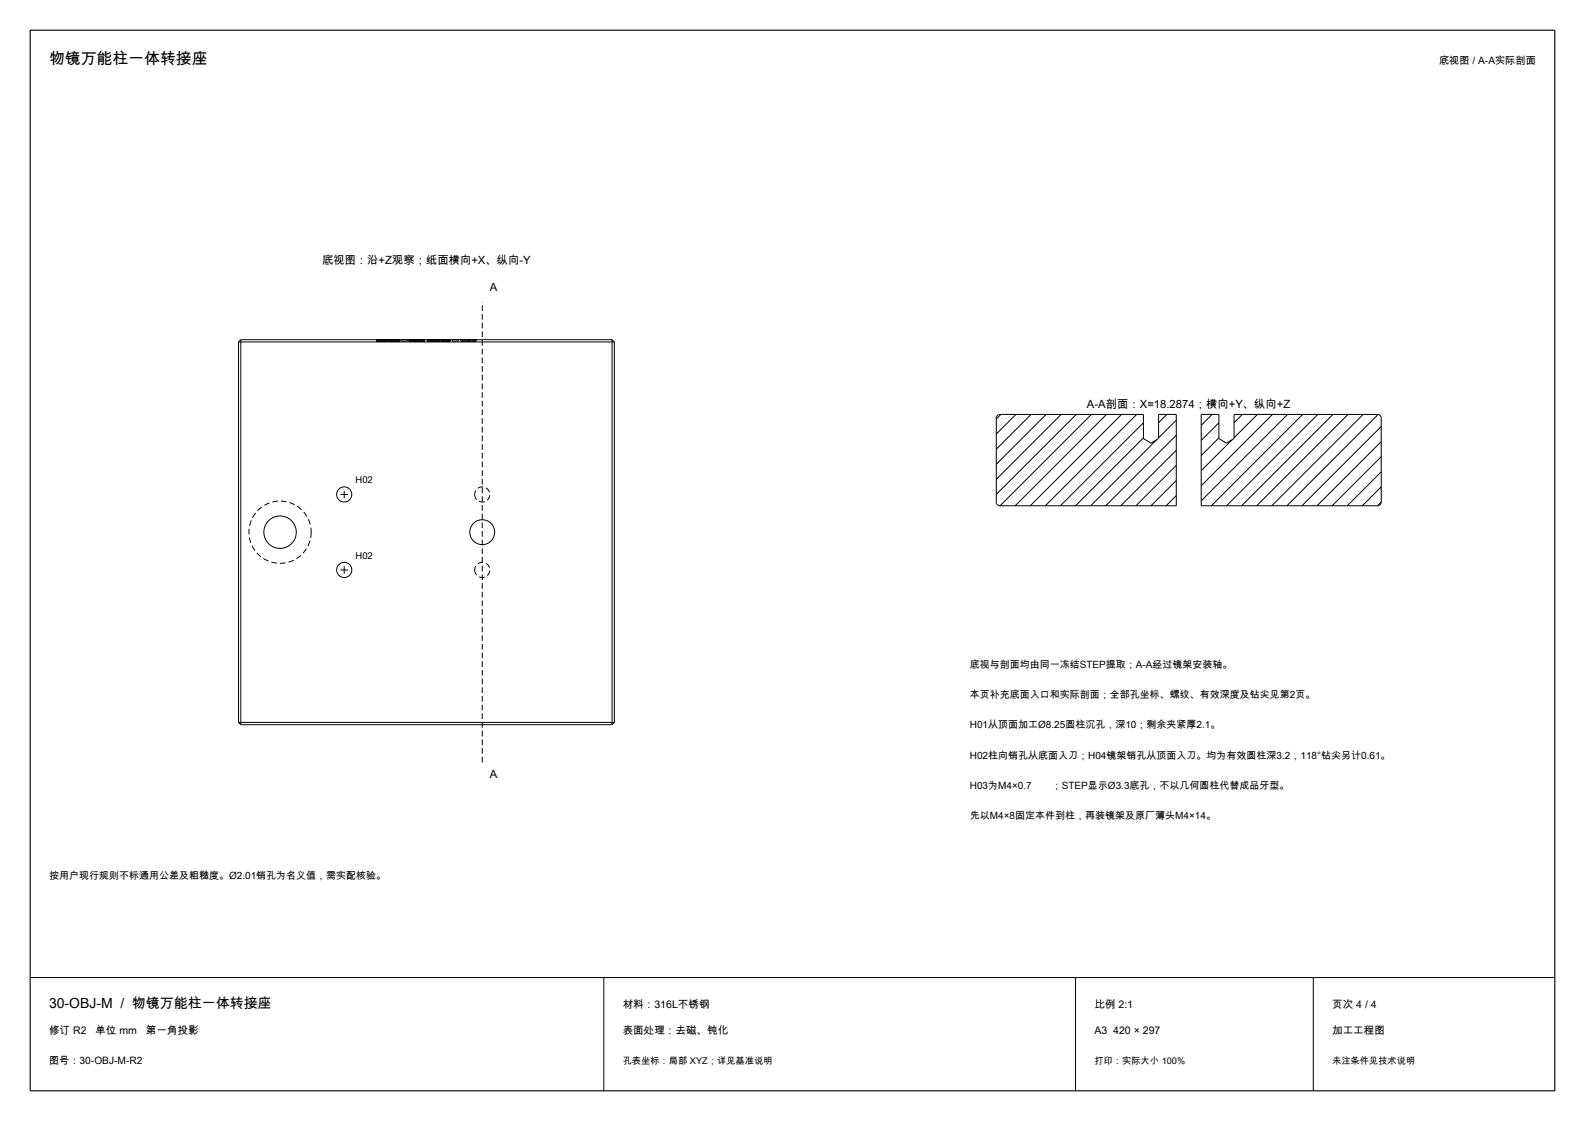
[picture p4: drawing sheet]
<svg xmlns="http://www.w3.org/2000/svg" width="420mm" height="297mm" viewBox="0 0 420 297" stroke-linecap="round" stroke-linejoin="round" font-family="sans-serif">
<path d="M8 8h404v281h-404z" fill="none" stroke="#000" stroke-width=".3"/>
<g fill="none" stroke="#000" stroke-width=".26">
<path d="M63.2 90.6v100.8M63.2 90.6h99.6M63.8 90l-.6 .6M63.8 90v102M63.8 90h98.4M162.2 90v102M162.2 90l.6 .6M162.8 90.6v100.8M264.6 109.8h38.4v6.4l2 1.2 2-1.2v-6.4h4.7v24.2h-47.1l-.6-.6v-23zM265.2 109.8l-1.2 1.2M269.2 109.8l-5.2 5.2M273.2 109.8l-9.2 9.2"/>
<path d="M277.2 109.8l-13.2 13.2M281.2 109.8l-17.2 17.2M285.2 109.8l-21.2 21.2M289.2 109.8l-24.2 24.2M293.2 109.8l-24.2 24.2M297.2 109.8l-24.2 24.2M301.2 109.8l-24.2 24.2M303 116l-18 18M303 112l-22 22M306.5 116.5l-17.5 17.5M309.2 109.8l-2.2 2.2M311.7 119.3l-14.7 14.7"/>
<path d="M311.7 115.3l-18.7 18.7M311.7 111.3l-4.7 4.7M318.3 109.8h4.7v6.4l2 1.2 2-1.2v-6.4h38.4l.6 .6v23l-.6 .6h-47.1zM321.2 109.8l-2.9 2.9M323 116l-4.7 4.7M323 112l-4.7 4.7M326.5 116.5l-8.2 8.2M329.2 109.8l-2.2 2.2M333.2 109.8l-6.2 6.2M337.2 109.8l-18.9 18.9M341.2 109.8l-22.9 22.9M345.2 109.8l-24.2 24.2"/>
<path d="M349.2 109.8l-24.2 24.2M353.2 109.8l-24.2 24.2M357.2 109.8l-24.2 24.2M361.2 109.8l-24.2 24.2M365.2 109.8l-24.2 24.2M366 117l-17 17M366 113l-21 21M90.2 131h2M91.2 130v2M311.7 131.3l-2.7 2.7M311.7 127.3l-6.7 6.7M311.7 123.3l-10.7 10.7"/>
<path d="M366 133l-1 1M366 129l-5 5M366 125l-9 9M366 121l-13 13M90.2 151h2M91.2 150v2M63.2 191.4h99.6M63.2 191.4l.6 .6M63.8 192h98.4M162.8 191.4l-.6 .6M8 259h404M160 259v30"/>
<path d="M285 259v30M348 259v30"/>
<circle cx="91.2" cy="131" r="2.01"/>
<circle cx="74.2" cy="141" r="4.3"/>
<circle cx="91.2" cy="151" r="2.01"/>
<circle cx="127.8" cy="141" r="3.3"/>
</g>
<g fill="none" stroke="#000" stroke-width=".26" stroke-dasharray="1.5 .8" stroke-linecap="butt">
<path d="M99.8 90h.5M99.8 90v.4M99.8 90.4h.1M99.9 90h-.1M99.9 90v.4M99.9 90.4h.5M99.9 90.4h.1M99.9 90h.1M100 90h-.1M100 90v.4M100 90.4h-.1M100 90h.1"/>
<path d="M100 90.4h.1M100.1 90v.4M100.1 90.4h-.1M100.1 90h-.1M100.1 90.4h.1M100.1 90h.1M100.2 90v.4M100.2 90.4h-.1M100.2 90h-.1M100.2 90h.1M100.2 90.4h.1M100.3 90v.4"/>
<path d="M100.3 90.4h-.1M100.3 90h-.1M100.3 90h.1M100.3 90.4h.1M100.3 90.4h-.5M100.4 90v.4M100.4 90.4h-.1M100.4 90h-.1M100.4 90h-.5M100.4 90h.1M100.4 90.4h.1M100.5 90h-.1"/>
<path d="M100.5 90v.4M100.5 90.4h-.1M100.5 90.4h.1M100.5 90h.1M100.6 90h-.1M100.6 90v.4M100.6 90.4h-.1M100.6 90h.1M100.6 90.4h.1M100.7 90v.4M100.7 90.4h-.1M100.7 90h-.1"/>
<path d="M100.7 90h.1M100.7 90.4h.1M100.8 90v.4M100.8 90.4h-.1M100.8 90h-.1M100.8 90h.1M100.8 90.4h.1M100.9 90v.4M100.9 90.4h.1M100.9 90.4h-.1M100.9 90h-.1M100.9 90h.1"/>
<path d="M101 90h-.1M101 90v.4M101 90.4h-.1M101 90.4h.1M101 90h.1M101 90h.2M101.1 90h-.1M101.1 90v.4M101.1 90h.1M101.1 90.4h-.1M101.1 90.4h.1M101.2 90v.4"/>
<path d="M101.2 90.4h-.2M101.2 90.4h-.1M101.2 90h-.1M101.2 90.4h.1M101.2 90h.1M101.3 90h-.1M101.3 90v.4M101.3 90h.1M101.3 90.4h-.1M101.3 90.4h.1M101.4 90v.4M101.4 90.4h-.1"/>
<path d="M101.4 90h-.1M101.4 90h.1M101.4 90.4h.1M101.5 90v.4M101.5 90.4h-.1M101.5 90h-.1M101.5 90.4h.1M101.5 90h.1M101.6 90h-.1M101.6 90v.4M101.6 90.4h-.1M101.6 90h.1"/>
<path d="M101.6 90.4h.1M101.7 90v.4M101.7 90.4h-.1M101.7 90h-.1M101.7 90.4h.1M101.7 90h.1M101.8 90h-.1M101.8 90v.4M101.8 90.4h-.1M101.8 90h.1M101.8 90.4h.1M101.9 90h-.1"/>
<path d="M101.9 90v.4M101.9 90.4h-.1M101.9 90.4h.1M101.9 90h.1M102 90h-.1M102 90v.4M102 90.4h-.1M102 90h.1M102 90.4h.1M102.1 90v.4M102.1 90.4h-.1M102.1 90h-.1"/>
<path d="M102.1 90.4h.1M102.1 90h.1M102.2 90h-.1M102.2 90v.4M102.2 90.4h-.1M102.2 90.4h.1M102.2 90h.1M102.3 90h-.1M102.3 90v.4M102.3 90.4h-.1M102.3 90h.1M102.3 90.4h.1"/>
<path d="M102.4 90v.4M102.4 90.4h-.1M102.4 90h-.1M102.4 90.4h.1M102.4 90h.1M102.5 90h-.1M102.5 90v.4M102.5 90.4h-.1M102.5 90h.1M102.5 90.4h.1M102.6 90h-.1M102.6 90v.4"/>
<path d="M102.6 90.4h-.1M103.1 90v.4M103.1 90.4h.1M103.1 90h.1M103.2 90h-.1M103.2 90v.4M103.2 90.4h-.1M103.2 90.4h.1M103.2 90h.1M103.3 90h-.1M103.3 90v.4M103.3 90.4h-.1"/>
<path d="M103.3 90h.1M103.3 90.4h.1M103.4 90h-.1M103.4 90v.4M103.4 90.4h-.1M103.4 90h.1M103.4 90.4h.1M103.5 90v.4M103.5 90.4h-.1M103.5 90h-.1M103.5 90h.1M103.5 90.4h.1"/>
<path d="M103.6 90h-.1M103.6 90v.4M103.6 90h.1M103.6 90.4h-.1M103.6 90.4h.1M103.7 90v.4M103.7 90.4h-.1M103.7 90h-.1M103.7 90.4h.1M103.7 90h.1M103.8 90.4h-.1M103.8 90v.4"/>
<path d="M103.8 90h-.1M103.8 90h.1M103.8 90.4h.1M103.9 90h-.1M103.9 90v.4M103.9 90.4h-.1M103.9 90.4h.1M103.9 90h.1M104 90h-.1M104 90v.4M104 90.4h-.1M104 90h.1"/>
<path d="M104 90.4h.1M104.1 90.4h-.1M104.1 90v.4M104.1 90h-.1M104.1 90h.1M104.1 90.4h.1M104.2 90h-.1M104.2 90v.4M104.2 90.4h-.1M104.2 90h.1M104.2 90.4h.1M104.3 90h-.1"/>
<path d="M104.3 90v.4M104.3 90.4h-.1M104.3 90h.1M104.3 90.4h.1M104.4 90h-.1M104.4 90v.4M104.4 90.4h-.1M104.4 90h.1M104.4 90.4h.1M104.5 90h-.1M104.5 90v.4M104.5 90.4h-.1"/>
<path d="M104.5 90h.1M104.5 90.4h.1M104.6 90.4h-.1M104.6 90v.4M104.6 90h-.1M104.6 90h.1M104.6 90.4h.1M104.7 90h.1M104.7 90v.4M104.7 90.4h-.1M104.7 90h-.1M104.7 90.4h.1"/>
<path d="M104.8 90v.4M104.8 90.4h-.1M104.8 90h-.1M104.8 90h.1M104.8 90.4h.1M104.9 90h-.1M104.9 90v.4M104.9 90.4h-.1M104.9 90h.1M104.9 90.4h.1M105 90.4h-.1M105 90v.4"/>
<path d="M105 90h-.1M105 90.4h.1M105 90h.1M105.1 90h-.1M105.1 90v.4M105.1 90.4h-.1M105.1 90h.1M105.1 90.4h.1M105.2 90h-.1M105.2 90v.4M105.2 90.4h-.1M105.2 90.4h.1"/>
<path d="M105.2 90h.1M105.3 90h-.1M105.3 90v.4M105.3 90.4h.1M105.3 90.4h-.1M105.3 90h.1M105.4 90h-.1M105.4 90v.4M105.4 90.4h-.1M105.4 90.4h.1M105.4 90h.1M105.5 90h-.1"/>
<path d="M105.5 90v.4M105.5 90.4h.1M105.5 90.4h-.1M105.5 90h.1M105.6 90h-.1M105.6 90v.4M105.6 90.4h-.1M105.6 90.4h.1M105.6 90h.1M105.7 90v.4M105.7 90.4h-.1M105.7 90h-.1"/>
<path d="M105.7 90.4h.1M105.7 90h.1M105.8 90v.4M105.8 90.4h-.1M105.8 90h-.1M105.8 90.4h.1M105.8 90h.1M105.9 90h-.1M105.9 90v.4M105.9 90.4h-.1M106.4 90v.4M106.4 90.4h1.6"/>
<path d="M108 90h-1.6M108 90v.4M108.4 90v.4M108.4 90h.1M108.4 90.4h.1M108.5 90v.4M108.5 90.4h-.1M108.5 90h-.1M108.5 90h.1M108.5 90.4h.1M108.6 90v.4M108.6 90.4h-.1"/>
<path d="M108.6 90h-.1M108.6 90h.1M108.6 90.4h.1M108.7 90v.4M108.7 90.4h-.1M108.7 90h-.1M108.7 90.4h.1M108.7 90h.1M108.8 90h-.1M108.8 90v.4M108.8 90.4h-.1M108.8 90h.1"/>
<path d="M108.8 90.4h.1M108.9 90h-.1M108.9 90v.4M108.9 90.4h-.1M108.9 90h.1M108.9 90.4h.1M109 90h-.1M109 90v.4M109 90h.1M109 90.4h-.1M109 90.4h.1M109.1 90h-.1"/>
<path d="M109.1 90v.4M109.1 90.4h-.1M109.1 90h.1M109.1 90.4h.1M109.2 90.4h-.1M109.2 90v.4M109.2 90h-.1M109.2 90.4h.1M109.2 90h.1M109.3 90.4h-.1M109.3 90v.4M109.3 90h-.1"/>
<path d="M109.3 90.4h.1M109.3 90h.1M109.4 90h-.1M109.4 90v.4M109.4 90.4h-.1M109.4 90h.1M109.4 90.4h.1M109.5 90h-.1M109.5 90v.4M109.5 90h.1M109.5 90.4h-.1M109.5 90.4h.1"/>
<path d="M109.6 90h-.1M109.6 90v.4M109.6 90h.1M109.6 90.4h-.1M109.6 90.4h.1M109.7 90.4h-.1M109.7 90v.4M109.7 90h.1M109.7 90h-.1M109.7 90.4h.1M109.8 90h.1M109.8 90v.4"/>
<path d="M109.8 90.4h-.1M109.8 90h-.1M109.8 90.4h.1M109.9 90v.4M109.9 90.4h-.1M109.9 90h-.1M109.9 90h.1M109.9 90.4h.1M110 90.4h-.1M110 90v.4M110 90h-.1M110 90.4h.1"/>
<path d="M110 90h.1M110 90.4h.2M110 90h.2M110.1 90h-.1M110.1 90v.4M110.1 90.4h-.1M110.1 90h.1M110.1 90.4h.1M110.2 90h.1M110.2 90v.4M110.2 90.4h-.2M110.2 90.4h-.1"/>
<path d="M110.2 90h-.2M110.2 90.4h.1M110.2 90h-.1M110.3 90h.1M110.3 90v.4M110.3 90.4h-.1M110.3 90h-.1M110.3 90.4h.2M110.3 90.4h.1M110.4 90h.1M110.4 90v.4M110.4 90.4h-.1"/>
<path d="M110.4 90.4h.1M110.4 90h-.1M110.5 90.4h-.1M110.5 90h.1M110.5 90v.4M110.5 90h-.2M110.5 90.4h.1M110.5 90h-.1M110.6 90.4h-.1M110.6 90v.4M110.6 90.4h.1M110.6 90h-.1"/>
<path d="M110.6 90h.2M110.6 90h.1M110.7 90.4h.1M110.7 90h-.1M110.7 90v.4M110.7 90.4h-.1M110.7 90h.1M110.7 90.4h.2M110.8 90h.1M110.8 90v.4M110.8 90.4h-.2M110.8 90.4h-.1"/>
<path d="M110.8 90.4h.1M110.8 90h-.1M110.9 90h-.2M110.9 90v.4M110.9 90.4h.1M110.9 90h-.1M110.9 90h.1M110.9 90.4h-.1M111 90.4h.1M111 90h-.1M111 90v.4M111 90.4h-.1"/>
<path d="M111 90h.1M111 90h.2M111.1 90.4h-.1M111.1 90v.4M111.1 90.4h.1M111.1 90h-.1M111.1 90h.1M111.1 90.4h.2M111.2 90h-.1M111.2 90v.4M111.2 90h.1M111.2 90.4h-.2"/>
<path d="M111.2 90.4h-.1M111.2 90.4h.1M111.3 90h-.2M111.3 90v.4M111.3 90.4h.1M111.3 90h.1M111.3 90.4h-.1M111.3 90h-.1M111.4 90.4h-.1M111.4 90v.4M111.4 90h-.1M111.4 90.4h.1"/>
<path d="M111.4 90h.1M111.5 90.4h-.1M111.5 90v.4M111.5 90h-.1M111.5 90.4h.1M111.5 90h.1M111.6 90h-.1M111.6 90v.4M111.6 90.4h-.1M111.6 90h.1M111.6 90.4h.1M111.7 90v.4"/>
<path d="M111.7 90.4h-.1M111.7 90h-.1M111.7 90.4h.1M111.7 90h.1M111.8 90h-.1M111.8 90v.4M111.8 90.4h-.1M111.8 90h.1M111.8 90.4h.1M111.9 90h-.1M111.9 90v.4M111.9 90.4h-.1"/>
<path d="M111.9 90h.1M111.9 90.4h.1M112 90v.4M112 90.4h-.1M112 90h-.1M112 90.4h.1M112 90h.1M112.1 90h-.1M112.1 90v.4M112.1 90.4h-.1M112.1 90h.1M112.1 90.4h.1"/>
<path d="M112.2 90v.4M112.2 90.4h-.1M112.2 90h-.1M112.2 90h.1M112.2 90.4h.1M112.3 90v.4M112.3 90.4h-.1M112.3 90h-.1M112.3 90.4h.1M112.3 90h.1M112.4 90h-.1M112.4 90v.4"/>
<path d="M112.4 90.4h-.1M112.4 90.4h.1M112.4 90h.1M112.5 90h-.1M112.5 90v.4M112.5 90.4h-.1M113.2 90h1.6M113.2 90v.4M113.2 90.4h1.6M113.8 90.4h.8M113.8 90.4h1M113.8 90v.4"/>
<path d="M113.8 90h.9M113.8 90h1M114.6 90.4h.2M114.6 90h-.8M114.6 90v.4M114.7 90.4h-.9M114.7 90h.2M114.7 90v.4M114.8 90.4h.1M114.8 90h-1M114.8 90v.4M114.8 90h.1"/>
<path d="M114.8 90.4h-1.6M114.8 90h-1.6M114.8 90.4h.2M114.8 90.4h-1M114.8 90h.2M114.8 90h-.2M114.9 90.4h-.2M114.9 90h.1M114.9 90v.4M114.9 90.4h-.1M114.9 90.4h.1M114.9 90h-.1"/>
<path d="M115 90.4h-.2M115 90h.1M115 90v.4M115 90.4h.1M115 90.4h-.1M115 90h-.2M115 90h-.1M115.1 90.4h-.1M115.1 90v.4M115.1 90.4h.1M115.1 90h-.1M115.1 90h.1"/>
<path d="M115.2 90h-.1M115.2 90v.4M115.2 90.4h-.1M115.2 90.4h.1M115.2 90h.1M115.3 90h-.1M115.3 90v.4M115.3 90.4h-.1M115.3 90.4h.1M115.3 90h.1M115.4 90h-.1M115.4 90v.4"/>
<path d="M115.4 90.4h-.1M115.4 90h.1M115.4 90.4h.1M115.5 90.4h-.1M115.5 90v.4M115.5 90h-.1M115.5 90h.1M115.5 90.4h.1M115.6 90h-.1M115.6 90v.4M115.6 90.4h-.1M115.6 90h.1"/>
<path d="M115.6 90.4h.1M115.7 90.4h-.1M115.7 90v.4M115.7 90h-.1M115.7 90.4h.1M115.7 90h.1M115.8 90.4h-.1M115.8 90v.4M115.8 90h-.1M115.8 90h.1M115.8 90.4h.1M115.9 90h-.1"/>
<path d="M115.9 90v.4M115.9 90h.1M115.9 90.4h-.1M115.9 90.4h.1M116 90v.4M116 90.4h-.1M116 90h-.1M116 90.4h.1M116 90h.1M116.1 90h-.1M116.1 90v.4M116.1 90.4h-.1"/>
<path d="M116.1 90h.1M116.1 90.4h.1M116.2 90h-.1M116.2 90v.4M116.2 90.4h-.1M116.2 90h.1M116.2 90.4h.1M116.3 90v.4M116.3 90.4h-.1M116.3 90h-.1M116.3 90h.1M116.3 90.4h.1"/>
<path d="M116.4 90v.4M116.4 90.4h-.1M116.4 90h-.1M116.9 90v.4M116.9 90h.5M116.9 90.4h.1M117 90h-.1M117 90v.4M117 90.4h.1M117.1 90h-.1M117.1 90v.4M117.1 90.4h.1"/>
<path d="M117.2 90h-.1M117.2 90v.4M117.2 90.4h.1M117.3 90h-.1M117.3 90v.4M117.3 90.4h.1M117.4 90h-.1M117.4 90v.4M117.4 90.4h-.5M117.4 90h.1M117.4 90.4h.1M117.5 90v.4"/>
<path d="M117.5 90.4h-.1M117.5 90h-.1M117.5 90.4h.1M117.5 90h.1M117.6 90h-.1M117.6 90v.4M117.6 90.4h-.1M117.6 90.4h.1M117.6 90h.1M117.7 90h-.1M117.7 90v.4M117.7 90.4h-.1"/>
<path d="M117.7 90.4h.1M117.7 90h.1M117.8 90h-.1M117.8 90v.4M117.8 90.4h-.1M117.8 90h.1M117.8 90.4h.1M117.9 90h.1M117.9 90v.4M117.9 90.4h-.1M117.9 90h-.1M117.9 90.4h.1"/>
<path d="M118 90v.4M118 90.4h-.1M118 90h-.1M118 90h.1M118 90.4h.1M118.1 90v.4M118.1 90.4h-.1M118.1 90h-.1M118.1 90.4h.1M118.1 90h.1M118.2 90v.4M118.2 90.4h-.1"/>
<path d="M118.2 90h-.1M118.2 90.4h.1M118.2 90h.1M118.3 90v.4M118.3 90.4h-.1M118.3 90h-.1M118.3 90.4h.1M118.3 90h.1M118.4 90v.4M118.4 90.4h-.1M118.4 90h-.1M118.4 90.4h.1"/>
<path d="M118.4 90h.1M118.5 90h-.1M118.5 90v.4M118.5 90.4h.1M118.5 90.4h-.1M118.5 90h.1M118.6 90h-.1M118.6 90v.4M118.6 90.4h-.1M118.6 90.4h.1M118.6 90h.1M118.7 90v.4"/>
<path d="M118.7 90.4h-.1M118.7 90h.5M118.7 90h-.1M118.7 90.4h.1M118.8 90h-.1M118.8 90v.4M118.8 90.4h.1M118.9 90h-.1M118.9 90v.4M118.9 90.4h.1M119 90h-.1M119 90v.4"/>
<path d="M119 90.4h.1M119.1 90h-.1M119.1 90v.4M119.1 90.4h.1M119.2 90h-.1M119.2 90v.4M119.2 90.4h-.5M119.9 90v.4M119.9 90.4h1.6M121.5 90h-1.6M121.5 90v.4M122.1 90h.9"/>
<path d="M122.1 90v.4M122.1 90.4h.6M122.7 90h-.6M122.7 90v.4M122.7 90.4h1.2M123 90h1M123 90v.4M123 90.4h-.9M123.9 90h-1.2M123.9 90v.4M123.9 90.4h.5M124 90h.1"/>
<path d="M124 90.4h-1M124.1 90h.1M124.1 90v.4M124.1 90.4h-.1M124.2 90h.1M124.2 90v.4M124.2 90.4h-.1M124.3 90h.1M124.3 90v.4M124.3 90.4h-.1M124.4 90h-.5M124.4 90v.4"/>
<path d="M124.4 90.4h1.2M124.4 90h1M124.4 90.4h-.1M125.4 90h.8M125.4 90v.4M125.4 90.4h-1M125.6 90h-1.2M125.6 90v.4M125.6 90.4h.6M126.2 90h-.6M126.2 90v.4M126.2 90.4h-.8"/>
<path d="M125.8 131a2.01 2.01 0 0 0 2.9 1.8 2.01 2.01 0 0 0 .3-3.4 2.01 2.01 0 0 0-3.2 1.2v.4M82.5 141a8.2 8.2 0 0 1-12.2 7.3 8.2 8.2 0 0 1-.7-14.2 8.2 8.2 0 0 1 12.8 6.1l.1 .8M125.8 151a2.01 2.01 0 0 0 2.9 1.8 2.01 2.01 0 0 0 .3-3.4 2.01 2.01 0 0 0-3.2 1.2v.4M127.8 202v-122"/>
</g>
<text font-size="4.2" x="13" y="17">物镜万能柱一体转接座</text>
<text font-size="3.7" x="13" y="267">30-OBJ-M / 物镜万能柱一体转接座</text>
<g font-size="3">
<text x="85.3" y="70">底视图：沿+Z观察；纸面横向+X、纵向-Y</text>
<text x="129.8" y="77">A</text>
<text x="288" y="108">A-A剖面：X=18.2874；横向+Y、纵向+Z</text>
<text x="129.8" y="206">A</text>
</g>
<g font-size="2.8">
<text x="165" y="267">材料：316L不锈钢</text>
<text x="290" y="267">比例 2:1</text>
<text x="353" y="267">页次 4 / 4</text>
<text x="13" y="274">修订 R2</text>
<text x="25.3" y="274">单位 mm</text>
<text x="38.6" y="274">第一角投影</text>
<text x="165" y="274">表面处理：去磁、钝化</text>
<text x="290" y="274">A3 420 × 297</text>
<text x="353" y="274">加工工程图</text>
</g>
<g font-size="2.7">
<text x="381.3" y="17">底视图 / A-A实际剖面</text>
<text x="13" y="282">图号：30-OBJ-M-R2</text>
</g>
<g font-size="2.6">
<text x="257" y="177">底视与剖面均由同一冻结STEP提取；A-A经过镜架安装轴。</text>
<text x="257" y="185">本页补充底面入口和实际剖面；全部孔坐标、螺纹、有效深度及钻尖见第2页。</text>
<text x="257" y="193">H01从顶面加工Ø8.25圆柱沉孔，深10；剩余夹紧厚2.1。</text>
<text x="257" y="201">H02柱向销孔从底面入刀；H04镜架销孔从顶面入刀。均为有效圆柱深3.2，118°钻尖另计0.61。</text>
<text x="257" y="209">H03为M4×0.7</text>
<text x="278.7" y="209">；STEP显示Ø3.3底孔，不以几何圆柱代替成品牙型。</text>
<text x="257" y="217">先以M4×8固定本件到柱，再装镜架及原厂薄头M4×14。</text>
<text x="13" y="233">按用户现行规则不标通用公差及粗糙度。Ø2.01销孔为名义值，需实配核验。</text>
</g>
<g font-size="2.5">
<text x="94.2" y="128">H02</text>
<text x="94.2" y="148">H02</text>
<text x="165" y="282">孔表坐标：局部 XYZ；详见基准说明</text>
<text x="290" y="282">打印：实际大小 100%</text>
<text x="353" y="282">未注条件见技术说明</text>
</g>
</svg>
